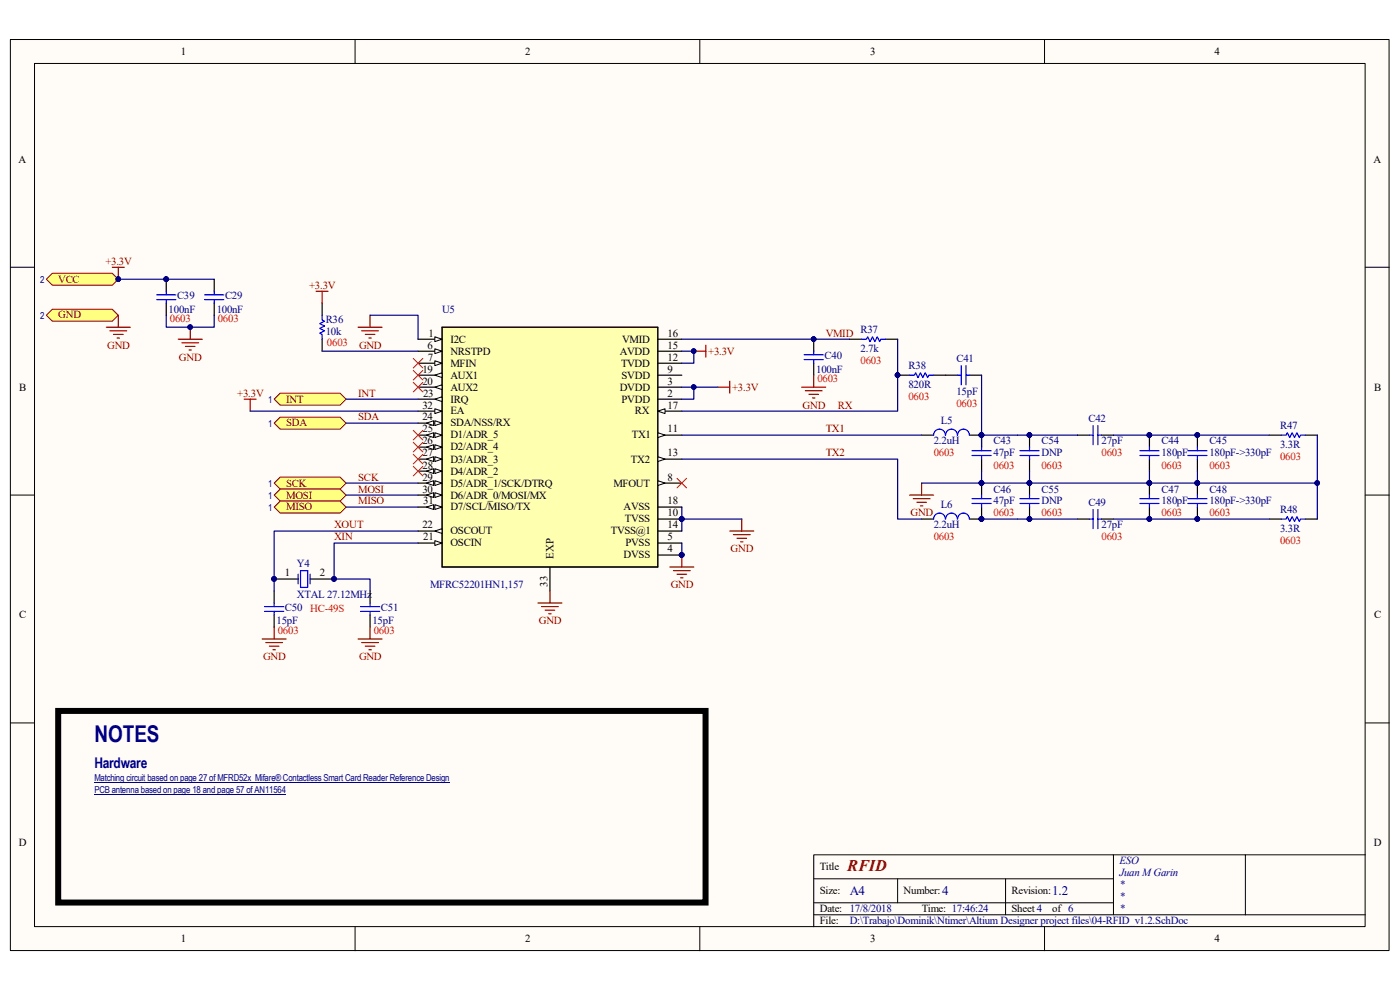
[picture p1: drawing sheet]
<svg xmlns="http://www.w3.org/2000/svg" width="297mm" height="210mm" viewBox="0 0 297 210" stroke-linecap="round" stroke-linejoin="round" font-family="sans-serif">
<path d="M2.2 8.4h292.5v193.2h-292.5z" fill="#fffcf8"/>
<path d="M2.2 8.4h292.5v193.2h-292.5z" fill="none" stroke="#000" stroke-width=".21"/>
<path d="M7.4 13.5h282.2v183.1h-282.2z" fill="#fffcf8"/>
<g fill="none" stroke="#000" stroke-width=".21">
<path d="M7.3 13.5h282.3v183.1h-282.3zM75.3 8.4v5.1M148.5 8.4v5.1M221.6 8.4v5.1M2.2 56.7h5.1M289.6 56.7h5.1M2.2 105h5.1M289.6 105h5.1M2.2 153.3h5.1M289.6 153.3h5.1M75.3 196.6v5.1M148.5 196.6v5.1"/>
<path d="M172.6 186.4h63.6M172.6 194h117M172.6 191.5h63.6M190.4 186.4v5.1M213.3 186.4v7.6M221.6 196.6v5.1M236.2 181.3v12.7M264.2 181.3h-91.6v15.3M289.6 181.3h-25.4v12.7"/>
</g>
<path d="M93.9 69.5h45.6v50.8h-45.6z" fill="#ffffb0"/>
<path d="M93.8 69.4h45.7v50.9h-45.7z" fill="none" stroke="#800000" stroke-width=".21"/>
<path d="M93.8 69.4h45.8v50.9h-45.8zM139.6 117.7h5M139.6 115.2h5M139.6 112.7h5M139.6 110.1h5M139.6 107.6h5M139.6 102.5h5M116.7 120.3v5.1" fill="none" stroke="#000" stroke-width=".25"/>
<g fill="#000080" stroke="#000080" stroke-width=".21">
<circle cx="144.6" cy="117.7" r=".49"/>
<circle cx="144.6" cy="110.1" r=".49"/>
</g>
<path d="M139.6 102l1.5 .5-1.5 .5z" fill="#fffcf8"/>
<path d="M139.6 102l1.5 .5-1.5 .5z" fill="none" stroke="#000" stroke-width=".21"/>
<path d="M139.6 97.4h5" fill="none" stroke="#000" stroke-width=".25"/>
<path d="M139.6 96.9l1.5 .5-1.5 .5z" fill="#fffcf8"/>
<path d="M139.6 96.9l1.5 .5-1.5 .5z" fill="none" stroke="#000" stroke-width=".21"/>
<path d="M139.6 92.3h5" fill="none" stroke="#000" stroke-width=".25"/>
<path d="M139.6 91.8l1.5 .5-1.5 .5z" fill="#fffcf8"/>
<path d="M139.6 91.8l1.5 .5-1.5 .5z" fill="none" stroke="#000" stroke-width=".21"/>
<path d="M88.7 82.1h5.1" fill="none" stroke="#000" stroke-width=".25"/>
<path d="M92.2 82.1l1.6-.5v1z" fill="#fffcf8"/>
<path d="M92.2 82.1l1.6-.5v1z" fill="none" stroke="#000" stroke-width=".21"/>
<path d="M88.7 79.6h5.1" fill="none" stroke="#000" stroke-width=".25"/>
<path d="M92.2 79.6l1.6-.5v1z" fill="#fffcf8"/>
<path d="M92.2 79.6l1.6-.5v1z" fill="none" stroke="#000" stroke-width=".21"/>
<path d="M88.7 112.7h5.1" fill="none" stroke="#000" stroke-width=".25"/>
<path d="M92.2 112.7l1.6-.6v1.1z" fill="#fffcf8"/>
<path d="M92.2 112.7l1.6-.6v1.1z" fill="none" stroke="#000" stroke-width=".21"/>
<path d="M88.7 84.7h5.1" fill="none" stroke="#000" stroke-width=".25"/>
<path d="M92.2 84.7l1.6-.5v1z" fill="#fffcf8"/>
<path d="M92.2 84.7l1.6-.5v1z" fill="none" stroke="#000" stroke-width=".21"/>
<path d="M139.6 79.6h5M139.6 77h5M139.6 74.5h5M139.6 72h5M139.6 84.7h5M139.6 82.1h5M88.7 107.6h5.1" fill="none" stroke="#000" stroke-width=".25"/>
<path d="M92.2 107.1l1.6 .5-1.6 .5z" fill="#fffcf8"/>
<path d="M92.2 107.1l1.6 .5-1.6 .5z" fill="none" stroke="#000" stroke-width=".21"/>
<path d="M90.5 107.6l1.5-.5v1z" fill="#fffcf8"/>
<path d="M90.5 107.6l1.5-.5v1z" fill="none" stroke="#000" stroke-width=".21"/>
<path d="M88.7 105h5.1" fill="none" stroke="#000" stroke-width=".25"/>
<path d="M92.2 104.5l1.6 .5-1.6 .5z" fill="#fffcf8"/>
<path d="M92.2 104.5l1.6 .5-1.6 .5z" fill="none" stroke="#000" stroke-width=".21"/>
<path d="M90.5 105l1.5-.5v1z" fill="#fffcf8"/>
<path d="M90.5 105l1.5-.5v1z" fill="none" stroke="#000" stroke-width=".21"/>
<path d="M88.7 102.5h5.1" fill="none" stroke="#000" stroke-width=".25"/>
<path d="M92.2 102l1.6 .5-1.6 .5z" fill="#fffcf8"/>
<path d="M92.2 102l1.6 .5-1.6 .5z" fill="none" stroke="#000" stroke-width=".21"/>
<path d="M90.5 102.5l1.5-.5v1z" fill="#fffcf8"/>
<path d="M90.5 102.5l1.5-.5v1z" fill="none" stroke="#000" stroke-width=".21"/>
<path d="M88.7 99.9h5.1" fill="none" stroke="#000" stroke-width=".25"/>
<path d="M92.2 99.4l1.6 .5-1.6 .5z" fill="#fffcf8"/>
<path d="M92.2 99.4l1.6 .5-1.6 .5z" fill="none" stroke="#000" stroke-width=".21"/>
<path d="M90.5 99.9l1.5-.5v1z" fill="#fffcf8"/>
<path d="M90.5 99.9l1.5-.5v1z" fill="none" stroke="#000" stroke-width=".21"/>
<path d="M88.7 97.4h5.1" fill="none" stroke="#000" stroke-width=".25"/>
<path d="M92.2 96.9l1.6 .5-1.6 .5z" fill="#fffcf8"/>
<path d="M92.2 96.9l1.6 .5-1.6 .5z" fill="none" stroke="#000" stroke-width=".21"/>
<path d="M90.5 97.4l1.5-.5v1z" fill="#fffcf8"/>
<path d="M90.5 97.4l1.5-.5v1z" fill="none" stroke="#000" stroke-width=".21"/>
<path d="M88.7 94.8h5.1" fill="none" stroke="#000" stroke-width=".25"/>
<path d="M92.2 94.3l1.6 .5-1.6 .6z" fill="#fffcf8"/>
<path d="M92.2 94.3l1.6 .5-1.6 .6z" fill="none" stroke="#000" stroke-width=".21"/>
<path d="M90.5 94.8l1.5-.5v1.1z" fill="#fffcf8"/>
<path d="M90.5 94.8l1.5-.5v1.1z" fill="none" stroke="#000" stroke-width=".21"/>
<path d="M88.7 92.3h5.1" fill="none" stroke="#000" stroke-width=".25"/>
<path d="M92.2 91.8l1.6 .5-1.6 .5z" fill="#fffcf8"/>
<path d="M92.2 91.8l1.6 .5-1.6 .5z" fill="none" stroke="#000" stroke-width=".21"/>
<path d="M90.5 92.3l1.5-.5v1z" fill="#fffcf8"/>
<path d="M90.5 92.3l1.5-.5v1z" fill="none" stroke="#000" stroke-width=".21"/>
<path d="M88.7 89.8h5.1" fill="none" stroke="#000" stroke-width=".25"/>
<path d="M92.2 89.2l1.6 .6-1.6 .5z" fill="#fffcf8"/>
<path d="M92.2 89.2l1.6 .6-1.6 .5z" fill="none" stroke="#000" stroke-width=".21"/>
<path d="M90.5 89.8l1.5-.6v1.1z" fill="#fffcf8"/>
<path d="M90.5 89.8l1.5-.6v1.1z" fill="none" stroke="#000" stroke-width=".21"/>
<path d="M88.7 87.2h5.1" fill="none" stroke="#000" stroke-width=".25"/>
<path d="M92.2 86.7l1.6 .5-1.6 .5z" fill="#fffcf8"/>
<path d="M92.2 86.7l1.6 .5-1.6 .5z" fill="none" stroke="#000" stroke-width=".21"/>
<path d="M88.7 115.2h5.1" fill="none" stroke="#000" stroke-width=".25"/>
<path d="M92.2 114.7l1.6 .5-1.6 .5z" fill="#fffcf8"/>
<path d="M92.2 114.7l1.6 .5-1.6 .5z" fill="none" stroke="#000" stroke-width=".21"/>
<path d="M139.6 87.2h5" fill="none" stroke="#000" stroke-width=".25"/>
<path d="M139.6 87.2l1.5-.5v1z" fill="#fffcf8"/>
<path d="M139.6 87.2l1.5-.5v1z" fill="none" stroke="#000" stroke-width=".21"/>
<path d="M88.7 77h5.1" fill="none" stroke="#000" stroke-width=".25"/>
<path d="M92.2 76.5l1.6 .5-1.6 .5z" fill="#fffcf8"/>
<path d="M92.2 76.5l1.6 .5-1.6 .5z" fill="none" stroke="#000" stroke-width=".21"/>
<path d="M88.7 74.5h5.1" fill="none" stroke="#000" stroke-width=".25"/>
<path d="M92.2 74l1.6 .5-1.6 .5z" fill="#fffcf8"/>
<path d="M92.2 74l1.6 .5-1.6 .5z" fill="none" stroke="#000" stroke-width=".21"/>
<path d="M88.7 72h5.1" fill="none" stroke="#000" stroke-width=".25"/>
<path d="M92.2 71.4l1.6 .6-1.6 .5z" fill="#fffcf8"/>
<path d="M92.2 71.4l1.6 .6-1.6 .5z" fill="none" stroke="#000" stroke-width=".21"/>
<g fill="#000080" stroke="#000080" stroke-width=".21">
<circle cx="144.6" cy="117.7" r=".49"/>
<circle cx="144.6" cy="110.1" r=".49"/>
</g>
<path d="M114.1 127.9h5.1M114.9 128.7h3.5M115.6 129.4h2.1M116.4 130.2h.5M116.7 125.4v2.5" fill="none" stroke="#800000" stroke-width=".25"/>
<path d="M58.2 89.8l1.2-1.3h12.8l1.2 1.3-1.2 1.2h-12.8z" fill-rule="evenodd" fill="#ffff80" stroke="#800000" stroke-width=".21"/>
<g fill="none" stroke="#800000" stroke-width=".25">
<path d="M67.1 61.8h2.5M68.3 61.8v2.5M76 69.4h5.1M76.7 70.2h3.6M77.5 70.9h2M78.3 71.7h.5M78.5 66.9v2.5M147.2 74.5h2.5M149.7 73.2v2.6M172.6 79.6v2.5M152.3 82.1h2.5M154.8 80.9v2.5"/>
<path d="M170.1 82.1h5.1M170.8 82.9h3.6M171.6 83.7h2M172.4 84.4h.5M144.6 117.7v2.6M154.8 112.7h5.1M155.6 113.4h3.5M156.3 114.2h2.1M157.1 114.9h.5M157.4 110.1v2.6M55.6 135.5h5.1M56.4 136.3h3.5"/>
<path d="M57.1 137.1h2.1M57.9 137.8h.5M58.2 133v2.5M76 135.5h5.1M76.7 136.3h3.6M77.5 137.1h2M78.3 137.8h.5M78.5 133v2.5M142.1 120.3h5.1M142.9 121h3.5M143.6 121.8h2.1M144.4 122.6h.5"/>
</g>
<g fill="#000080" stroke="#000080" stroke-width=".21">
<circle cx="144.6" cy="117.7" r=".49"/>
<circle cx="147.2" cy="74.5" r=".48"/>
<circle cx="172.6" cy="71.9" r=".48"/>
<circle cx="58.1" cy="122.8" r=".48"/>
<circle cx="70.9" cy="122.8" r=".48"/>
</g>
<path d="M68.3 64.3v2.6M68.3 72v2.5M172.6 72v2.5M172.6 77v2.6M58.2 122.8h5M58.2 125.4v2.5M58.2 130.5v2.5M65.8 122.8h5.1M78.5 125.4v2.5M78.5 130.5v2.5" fill="none" stroke="#000" stroke-width=".25"/>
<g fill="none" stroke="#00f" stroke-width=".25">
<path d="M68.3 66.9v1l.5 .2-1 .5 1 .6-1 .5 1 .5-1 .5 .5 .2v1.1M170.6 75.3h4.1M170.6 76.3h4.1M172.6 74.5v.8M172.6 76.3v.7M56.1 128.7h4.1M56.1 129.7h4.1M58.2 127.9v.8M58.2 129.7v.8M63.2 121.8v2M63.8 121h1.5v3.6h-1.5zM65.8 121.8v2"/>
<path d="M76.5 128.7h4M76.5 129.7h4M78.5 127.9v.8M78.5 129.7v.8"/>
</g>
<g fill="none" stroke="#f00" stroke-width=".21">
<path d="M87.7 76l2 2.1M87.7 78.6l2 2M89.7 76l-2 2.1M89.7 78.6l-2 2M87.7 81.1l2 2M87.7 91.3l2 2M87.7 93.8l2 2.1M87.7 96.4l2 2M87.7 98.9l2 2M89.7 81.1l-2 2M89.7 91.3l-2 2M89.7 93.8l-2 2.1"/>
<path d="M89.7 96.4l-2 2M89.7 98.9l-2 2M143.6 101.5l2.1 2M145.7 101.5l-2.1 2"/>
</g>
<g fill="#ffff80" stroke="#800000" stroke-width=".21">
<path d="M58.2 102.5l1.2-1.3h12.8l1.2 1.3-1.2 1.2h-12.8z" fill-rule="evenodd"/>
<path d="M58.2 105l1.2-1.3h12.8l1.2 1.3-1.2 1.3h-12.8z" fill-rule="evenodd"/>
<path d="M58.2 107.6l1.2-1.3h12.8l1.2 1.3-1.2 1.2h-12.8z" fill-rule="evenodd"/>
</g>
<path d="M23.8 56.7h2.6M25.1 56.7v2.5M22.6 69.4h5M23.3 70.2h3.6M24.1 70.9h2M24.8 71.7h.5M25.1 66.9v2.5M51.8 84.7h2.5M53.1 84.7v2.5" fill="none" stroke="#800000" stroke-width=".25"/>
<g fill="none" stroke="#000" stroke-width=".25">
<path d="M190.4 79.6h2.6M198.1 79.6h5M205.7 79.6h2.5M195.5 92.3h2.6M205.7 92.3h2.5v2.5M208.2 97.4v2.5M243.8 92.3v2.5M243.8 97.4v2.5M254 92.3v2.5M254 97.4v2.5M195.5 110.1h2.6M208.2 102.5v2.5"/>
<path d="M208.2 107.6v2.5h-2.5M243.8 102.5v2.5M243.8 107.6v2.5M254 102.5v2.5M254 107.6v2.5"/>
</g>
<g fill="#000080" stroke="#000080" stroke-width=".21">
<circle cx="190.4" cy="79.6" r=".48"/>
<circle cx="254" cy="92.3" r=".48"/>
<circle cx="254" cy="102.5" r=".48"/>
<circle cx="254" cy="110.1" r=".48"/>
<circle cx="208.2" cy="92.3" r=".48"/>
<circle cx="208.2" cy="102.5" r=".48"/>
<circle cx="208.2" cy="110.1" r=".48"/>
<circle cx="243.8" cy="92.3" r=".48"/>
<circle cx="243.8" cy="102.5" r=".48"/>
<circle cx="243.8" cy="110.1" r=".48"/>
<circle cx="25.1" cy="59.2" r=".48"/>
</g>
<g fill="none" stroke="#00f" stroke-width=".25">
<path d="M193 79.6h1l.2-.5 .6 1 .5-1 .5 1 .5-1 .5 1 .2-.5h1.1M203.1 79.6h.8M203.9 77.5v4.1M204.9 77.5v4.1M204.9 79.6h.8M200.6 92.3a1.25 1.25 0 0 0-1.3-1.3 1.25 1.25 0 0 0-1.2 1.3M203.1 92.3a1.25 1.25 0 0 0-1.3-1.3 1.25 1.25 0 0 0-1.2 1.3M205.6 92.3a1.25 1.25 0 0 0-1.2-1.3 1.25 1.25 0 0 0-1.3 1.3M206.2 96.6h4.1M206.2 95.6h4.1M208.2 94.8v.8M208.2 96.6v.8"/>
<path d="M241.8 96.6h4.1M241.8 95.6h4.1M243.8 94.8v.8M243.8 96.6v.8M252 96.6h4.1M252 95.6h4.1M254 94.8v.8M254 96.6v.8M200.6 110.1a1.25 1.25 0 0 0-1.3-1.3 1.25 1.25 0 0 0-1.2 1.3M203.1 110.1a1.25 1.25 0 0 0-1.3-1.3 1.25 1.25 0 0 0-1.2 1.3M205.6 110.1a1.25 1.25 0 0 0-1.2-1.3 1.25 1.25 0 0 0-1.3 1.3M206.2 106.8h4.1"/>
<path d="M206.2 105.8h4.1M208.2 105v.8M208.2 106.8v.8M241.8 106.8h4.1M241.8 105.8h4.1M243.8 105v.8M243.8 106.8v.8M252 106.8h4.1M252 105.8h4.1M254 105v.8M254 106.8v.8"/>
</g>
<path d="M9.8 59.2l1.3-1.2h12.7l1.3 1.2-1.3 1.3h-12.7z" fill-rule="evenodd" fill="#ffff80" stroke="#800000" stroke-width=".21"/>
<circle cx="25.1" cy="59.2" r=".48" fill="#000080" stroke="#000080" stroke-width=".21"/>
<path d="M9.8 66.9l1.3-1.3h12.7l1.3 1.3-1.3 1.2h-12.7z" fill-rule="evenodd" fill="#ffff80" stroke="#800000" stroke-width=".21"/>
<path d="M35.3 59.2v2.6M35.3 64.3v2.6" fill="none" stroke="#000" stroke-width=".25"/>
<g fill="#000080" stroke="#000080" stroke-width=".21">
<circle cx="35.2" cy="59.2" r=".48"/>
<circle cx="40.3" cy="69.4" r=".48"/>
</g>
<path d="M33.2 62.5h4.1M33.2 63.6h4.1M35.3 61.8v.7M35.3 63.6v.7" fill="none" stroke="#00f" stroke-width=".25"/>
<path d="M37.8 72h5.1M38.6 72.7h3.5M39.3 73.5h2.1M40.1 74.2h.5M40.4 69.4v2.6" fill="none" stroke="#800000" stroke-width=".25"/>
<path d="M58.2 84.7l1.2-1.3h12.8l1.2 1.3-1.2 1.2h-12.8z" fill-rule="evenodd" fill="#ffff80" stroke="#800000" stroke-width=".21"/>
<path d="M193 105h5.1M193.7 105.8h3.6M194.5 106.5h2M195.3 107.3h.5M195.5 102.5v2.5" fill="none" stroke="#800000" stroke-width=".25"/>
<g fill="none" stroke="#000" stroke-width=".25">
<path d="M45.4 59.2v2.6M45.4 64.3v2.6M180.3 72h2.5M187.9 72h2.5M218.4 92.3v2.5M218.4 97.4v2.5M228.6 92.3h2.5M233.7 92.3h2.5M269.3 92.3h2.5M276.9 92.3h2.6M218.4 102.5v2.5M218.4 107.6v2.5"/>
<path d="M228.6 110.1h2.5M233.7 110.1h2.5M269.3 110.1h2.5M276.9 110.1h2.6"/>
</g>
<g fill="none" stroke="#00f" stroke-width=".25">
<path d="M43.4 62.5h4.1M43.4 63.6h4.1M45.4 61.8v.7M45.4 63.6v.7M182.8 72h1l.3-.6 .5 1.1 .5-1.1 .5 1.1 .5-1.1 .5 1.1 .3-.5h1M216.4 96.6h4M216.4 95.6h4M218.4 94.8v.8M218.4 96.6v.8M231.1 92.3h.8M231.9 90.3v4M232.9 90.3v4"/>
<path d="M232.9 92.3h.8M271.8 92.3h1l.3-.5 .5 1 .5-1 .5 1 .5-1 .5 1 .3-.5h1M216.4 106.8h4M216.4 105.8h4M218.4 105v.8M218.4 106.8v.8M231.1 110.1h.8M231.9 108.1v4M232.9 108.1v4M232.9 110.1h.8M271.8 110.1h1l.3-.5 .5 1 .5-1 .5 1 .5-1 .5 1 .3-.5h1"/>
</g>
<path d="M12.4 150.8h137.3v40.6h-137.3z" fill="none" stroke="#000" stroke-width="1.3"/>
<path d="M20 165.9h75.3M20 168.5h40.7" fill="none" stroke="#000080" stroke-width=".21"/>
<g fill="none" stroke="#000080" stroke-width=".25">
<path d="M25.1 59.2h20.3M35.3 66.9v2.5h10.1v-2.5M68.3 74.5h20.4M78.5 66.9h10.2v5.1M144.6 74.5h2.6v2.5h-2.6M144.6 72h35.7M190.4 72v15.2h-45.8M208.2 79.6v15.2M53.1 87.2h35.6M73.4 89.8h15.3M73.4 84.7h15.3M144.6 97.4h45.8v12.7h5.1"/>
<path d="M144.6 82.1h7.7M144.6 92.3h50.9M147.2 82.1v2.6h-2.6M208.2 92.3h20.4M208.2 99.9v2.6M218.4 99.9v2.6M236.2 92.3h33.1M243.8 99.9v2.6M254 99.9v2.6h-45.8M279.5 92.3v17.8M73.4 102.5h15.3M73.4 107.6h15.3"/>
<path d="M73.4 105h15.3M88.7 115.2h-17.8v7.6h7.6v2.6M88.7 112.7h-30.5v12.7M144.6 107.6v2.5M144.6 115.2v2.5M157.4 110.1h-12.8v2.6M195.5 102.5h12.7M208.2 110.1h20.4M236.2 110.1h33.1M254 102.5h25.5"/>
</g>
<g fill="#000080" stroke="#000080" stroke-width=".21">
<circle cx="147.2" cy="82.1" r=".48"/>
<circle cx="144.6" cy="117.7" r=".49"/>
<circle cx="147.2" cy="74.5" r=".48"/>
<circle cx="144.6" cy="110.1" r=".49"/>
<circle cx="172.6" cy="71.9" r=".48"/>
<circle cx="70.9" cy="122.8" r=".48"/>
<circle cx="58.1" cy="122.8" r=".48"/>
<circle cx="190.4" cy="79.6" r=".48"/>
<circle cx="243.8" cy="102.5" r=".48"/>
<circle cx="208.2" cy="110.1" r=".48"/>
<circle cx="208.2" cy="92.3" r=".48"/>
<circle cx="208.2" cy="102.5" r=".48"/>
<circle cx="243.8" cy="110.1" r=".48"/>
<circle cx="254" cy="110.1" r=".48"/>
<circle cx="243.8" cy="92.3" r=".48"/>
<circle cx="254" cy="92.3" r=".48"/>
<circle cx="218.4" cy="102.5" r=".48"/>
<circle cx="254" cy="102.5" r=".48"/>
<circle cx="279.4" cy="102.5" r=".48"/>
<circle cx="40.3" cy="69.4" r=".48"/>
<circle cx="35.2" cy="59.2" r=".48"/>
<circle cx="25.1" cy="59.2" r=".48"/>
<circle cx="218.4" cy="92.3" r=".48"/>
<circle cx="218.4" cy="110.1" r=".48"/>
</g>
<text font-size="4.9" fill="#000080" x="20" y="157.3">NOTES</text>
<text font-size="3.4" fill="#800000" x="179.7" y="184.7">RFID</text>
<text font-size="3.1" fill="#000080" x="20" y="162.9">Hardware</text>
<g font-size="2.8" fill="#000080">
<text x="180.3" y="189.9">A4</text>
<text x="199.9" y="189.9">4</text>
<text x="223.2" y="189.9">1.2</text>
</g>
<g font-size="2.3">
<text x="38.4" y="11.6">1</text>
<text x="111.4" y="11.6">2</text>
<text x="184.6" y="11.6">3</text>
<text x="257.6" y="11.6">4</text>
<text x="3.9" y="34.5">A</text>
<text x="291.4" y="34.5">A</text>
<text x="90.9" y="71.4">1</text>
<text x="141.6" y="71.4">16</text>
<text x="90.7" y="74">6</text>
<text x="90.8" y="76.5">7</text>
<text x="95.5" y="77.8">MFIN</text>
<text x="95.5" y="75.2">NRSTPD</text>
<text x="95.5" y="72.7">I2C</text>
<text x="131.5" y="75.2">AVDD</text>
<text x="131.7" y="77.8">TVDD</text>
<text x="132" y="72.7">VMID</text>
<text x="141.6" y="76.5">12</text>
<text x="141.6" y="74">15</text>
<text x="4.1" y="82.8">B</text>
<text x="89.6" y="81.6">20</text>
<text x="89.6" y="79">19</text>
<text x="95.5" y="82.8">AUX2</text>
<text x="95.5" y="80.3">AUX1</text>
<text x="131.5" y="82.8">DVDD</text>
<text x="131.9" y="80.3">SVDD</text>
<text x="141.6" y="81.6">3</text>
<text x="141.6" y="79">9</text>
<text x="291.5" y="82.8">B</text>
<text x="89.6" y="89.2">24</text>
<text x="89.6" y="86.7">32</text>
<text x="89.7" y="84.1">23</text>
<text x="95.5" y="85.4">IRQ</text>
<text x="95.5" y="87.9">EA</text>
<text x="131.9" y="85.4">PVDD</text>
<text x="134.7" y="87.9">RX</text>
<text x="141.6" y="84.1">2</text>
<text x="141.6" y="86.7">17</text>
<text x="89.6" y="94.3">26</text>
<text x="89.7" y="91.7">25</text>
<text x="95.5" y="95.5">D2/ADR_4</text>
<text x="95.5" y="93">D1/ADR_5</text>
<text x="95.5" y="90.5">SDA/NSS/RX</text>
<text x="134" y="93">TX1</text>
<text x="141.6" y="91.7">11</text>
<text x="89.6" y="101.9">29</text>
<text x="89.7" y="99.4">28</text>
<text x="89.7" y="96.8">27</text>
<text x="95.5" y="100.7">D4/ADR_2</text>
<text x="95.5" y="98.1">D3/ADR_3</text>
<text x="133.8" y="98.1">TX2</text>
<text x="141.6" y="101.9">8</text>
<text x="141.6" y="96.8">13</text>
<text x="89.6" y="104.5">30</text>
<text x="89.8" y="107">31</text>
<text x="95.5" y="105.7">D6/ADR_0/MOSI/MX</text>
<text x="95.5" y="103.2">D5/ADR_1/SCK/DTRQ</text>
<text x="130.1" y="103.2">MFOUT</text>
<text x="141.6" y="107">18</text>
<text x="89.6" y="112.1">22</text>
<text x="95.5" y="113.4">OSCOUT</text>
<text x="95.5" y="108.3">D7/SCL/MISO/TX</text>
<text x="129.6" y="113.4">TVSS@1</text>
<text x="132.3" y="108.3">AVSS</text>
<text x="132.5" y="110.8">TVSS</text>
<text x="141.6" y="112.1">14</text>
<text x="141.6" y="109.6">10</text>
<text x="89.8" y="114.6">21</text>
<text x="95.5" y="115.9">OSCIN</text>
<text x="117.4" y="118.5" transform="rotate(-90 117.4 118.5)">EXP</text>
<text x="132.3" y="118.4">DVSS</text>
<text x="132.7" y="115.9">PVSS</text>
<text x="141.6" y="117.2">4</text>
<text x="141.6" y="114.6">5</text>
<text x="60.4" y="122.3">1</text>
<text x="67.8" y="122.3">2</text>
<text x="116.1" y="124.4" transform="rotate(-90 116.1 124.4)">33</text>
<text x="4.1" y="131.2">C</text>
<text x="291.5" y="131.2">C</text>
<text x="4" y="179.5">D</text>
<text x="291.4" y="179.5">D</text>
<text x="173.9" y="184.6">Title</text>
<text x="173.9" y="189.7">Size:</text>
<text x="191.7" y="189.7">Number:</text>
<text x="214.6" y="189.7">Revision:</text>
<text x="173.9" y="193.5">Date: 17/8/2018</text>
<text x="173.9" y="196">File:</text>
<text x="195.5" y="193.5">Time: 17:46:24</text>
<text x="214.6" y="193.5">Sheet 4</text>
<text x="223.2" y="193.5">of 6</text>
<text x="38.4" y="199.9">1</text>
<text x="111.4" y="199.9">2</text>
<text x="184.6" y="199.9">3</text>
<text x="257.6" y="199.9">4</text>
</g>
<g font-size="2.3" fill="#800000">
<text x="12.4" y="59.9">VCC</text>
<text x="22.4" y="56.1">+3.3V</text>
<text x="65.6" y="61.2">+3.3V</text>
<text x="12.4" y="67.6">GND</text>
<text x="175.2" y="71.4">VMID</text>
<text x="22.7" y="74">GND</text>
<text x="38" y="76.5">GND</text>
<text x="76.2" y="74">GND</text>
<text x="150.2" y="75.2">+3.3V</text>
<text x="155.3" y="82.8">+3.3V</text>
<text x="50.3" y="84.1">+3.3V</text>
<text x="60.7" y="85.4">INT</text>
<text x="76" y="89.2">SDA</text>
<text x="76" y="84.1">INT</text>
<text x="170.3" y="86.7">GND</text>
<text x="177.7" y="86.7">RX</text>
<text x="60.7" y="90.5">SDA</text>
<text x="175.2" y="91.7">TX1</text>
<text x="76" y="101.9">SCK</text>
<text x="175.2" y="96.8">TX2</text>
<text x="60.7" y="103.2">SCK</text>
<text x="60.7" y="105.7">MOSI</text>
<text x="76" y="104.5">MOSI</text>
<text x="76" y="107">MISO</text>
<text x="60.7" y="108.3">MISO</text>
<text x="70.9" y="112.1">XOUT</text>
<text x="193.2" y="109.6">GND</text>
<text x="70.9" y="114.6">XIN</text>
<text x="155" y="117.2">GND</text>
<text x="142.3" y="124.8">GND</text>
<text x="114.3" y="132.5">GND</text>
<text x="55.8" y="140.1">GND</text>
<text x="76.2" y="140.1">GND</text>
</g>
<g font-size="2.3" fill="#000080">
<text x="37.6" y="63.5">C39</text>
<text x="47.8" y="63.5">C29</text>
<text x="35.8" y="66.3">100nF</text>
<text x="46" y="66.3">100nF</text>
<text x="69.1" y="68.6">R36</text>
<text x="69.1" y="71.2">10k</text>
<text x="93.8" y="66.3">U5</text>
<text x="182.5" y="70.6">R37</text>
<text x="174.9" y="76.2">C40</text>
<text x="182.5" y="74.7">2.7k</text>
<text x="202.9" y="76.7">C41</text>
<text x="173.1" y="79">100nF</text>
<text x="192.7" y="78.3">R38</text>
<text x="192.7" y="82.3">820R</text>
<text x="202.9" y="83.9">15pF</text>
<text x="199.6" y="90">L5</text>
<text x="230.9" y="89.4">C42</text>
<text x="198.1" y="94.3">2.2uH</text>
<text x="210.8" y="94.3">C43</text>
<text x="220.9" y="94.3">C54</text>
<text x="233.7" y="94.3">27pF</text>
<text x="246.4" y="94.3">C44</text>
<text x="256.6" y="94.3">C45</text>
<text x="271.6" y="91">R47</text>
<text x="271.6" y="95">3.3R</text>
<text x="210.8" y="96.8">47pF</text>
<text x="220.9" y="96.8">DNP</text>
<text x="246.4" y="96.8">180pF</text>
<text x="256.6" y="96.8">180pF-&gt;330pF</text>
<text x="199.6" y="107.8">L6</text>
<text x="210.8" y="104.5">C46</text>
<text x="210.8" y="107">47pF</text>
<text x="220.9" y="104.5">C55</text>
<text x="220.9" y="107">DNP</text>
<text x="230.9" y="107.3">C49</text>
<text x="246.4" y="104.5">C47</text>
<text x="246.4" y="107">180pF</text>
<text x="256.6" y="104.5">C48</text>
<text x="256.6" y="107">180pF-&gt;330pF</text>
<text x="198.1" y="112.1">2.2uH</text>
<text x="233.7" y="112.1">27pF</text>
<text x="271.6" y="108.8">R48</text>
<text x="271.6" y="112.9">3.3R</text>
<text x="63" y="120.2">Y4</text>
<text x="91.2" y="124.8">MFRC52201HN1,157</text>
<text x="60.5" y="129.7">C50 HC-49S</text>
<text x="63" y="126.8">XTAL 27.12MHz</text>
<text x="80.8" y="129.7">C51</text>
<text x="58.7" y="132.5">15pF</text>
<text x="79" y="132.5">15pF</text>
<text x="237.5" y="183.3">ESO</text>
<text x="237.5" y="185.8">Juan M Garin</text>
<text x="237.5" y="188.4">*</text>
<text x="237.5" y="191">*</text>
<text x="180.3" y="196">D:\Trabajo\Dominik\Ntimer\Altium Designer project files\04-RFID_v1.2.SchDoc</text>
<text x="237.5" y="193.5">*</text>
</g>
<g font-size="2.3" fill="#f00">
<text x="36" y="68.4">0603</text>
<text x="46.2" y="68.4">0603</text>
<text x="69.3" y="73.4">0603</text>
<text x="182.5" y="77.3">0603</text>
<text x="173.4" y="81.1">0603</text>
<text x="192.7" y="84.9">0603</text>
<text x="202.9" y="86.4">0603</text>
<text x="198.1" y="96.8">0603</text>
<text x="210.8" y="99.4">0603</text>
<text x="220.9" y="99.4">0603</text>
<text x="233.7" y="96.8">0603</text>
<text x="246.4" y="99.4">0603</text>
<text x="256.6" y="99.4">0603</text>
<text x="271.6" y="97.6">0603</text>
<text x="210.8" y="109.6">0603</text>
<text x="220.9" y="109.6">0603</text>
<text x="246.4" y="109.6">0603</text>
<text x="256.6" y="109.6">0603</text>
<text x="198.1" y="114.6">0603</text>
<text x="233.7" y="114.6">0603</text>
<text x="271.6" y="115.4">0603</text>
<text x="58.9" y="134.5">0603</text>
<text x="79.3" y="134.5">0603</text>
</g>
<g font-size="2" fill="#000080">
<text x="8.6" y="60.1">2</text>
<text x="8.6" y="67.7">2</text>
<text x="56.9" y="85.5">1</text>
<text x="56.9" y="90.6">1</text>
<text x="56.9" y="103.3">1</text>
<text x="56.9" y="105.9">1</text>
<text x="56.9" y="108.4">1</text>
<text x="20" y="165.6">Matching circuit based on page 27 of MFRD52x Mifare® Contactless Smart Card Reader Reference Design</text>
<text x="20" y="168.2">PCB antenna based on page 18 and page 57 of AN11564</text>
</g>
</svg>
